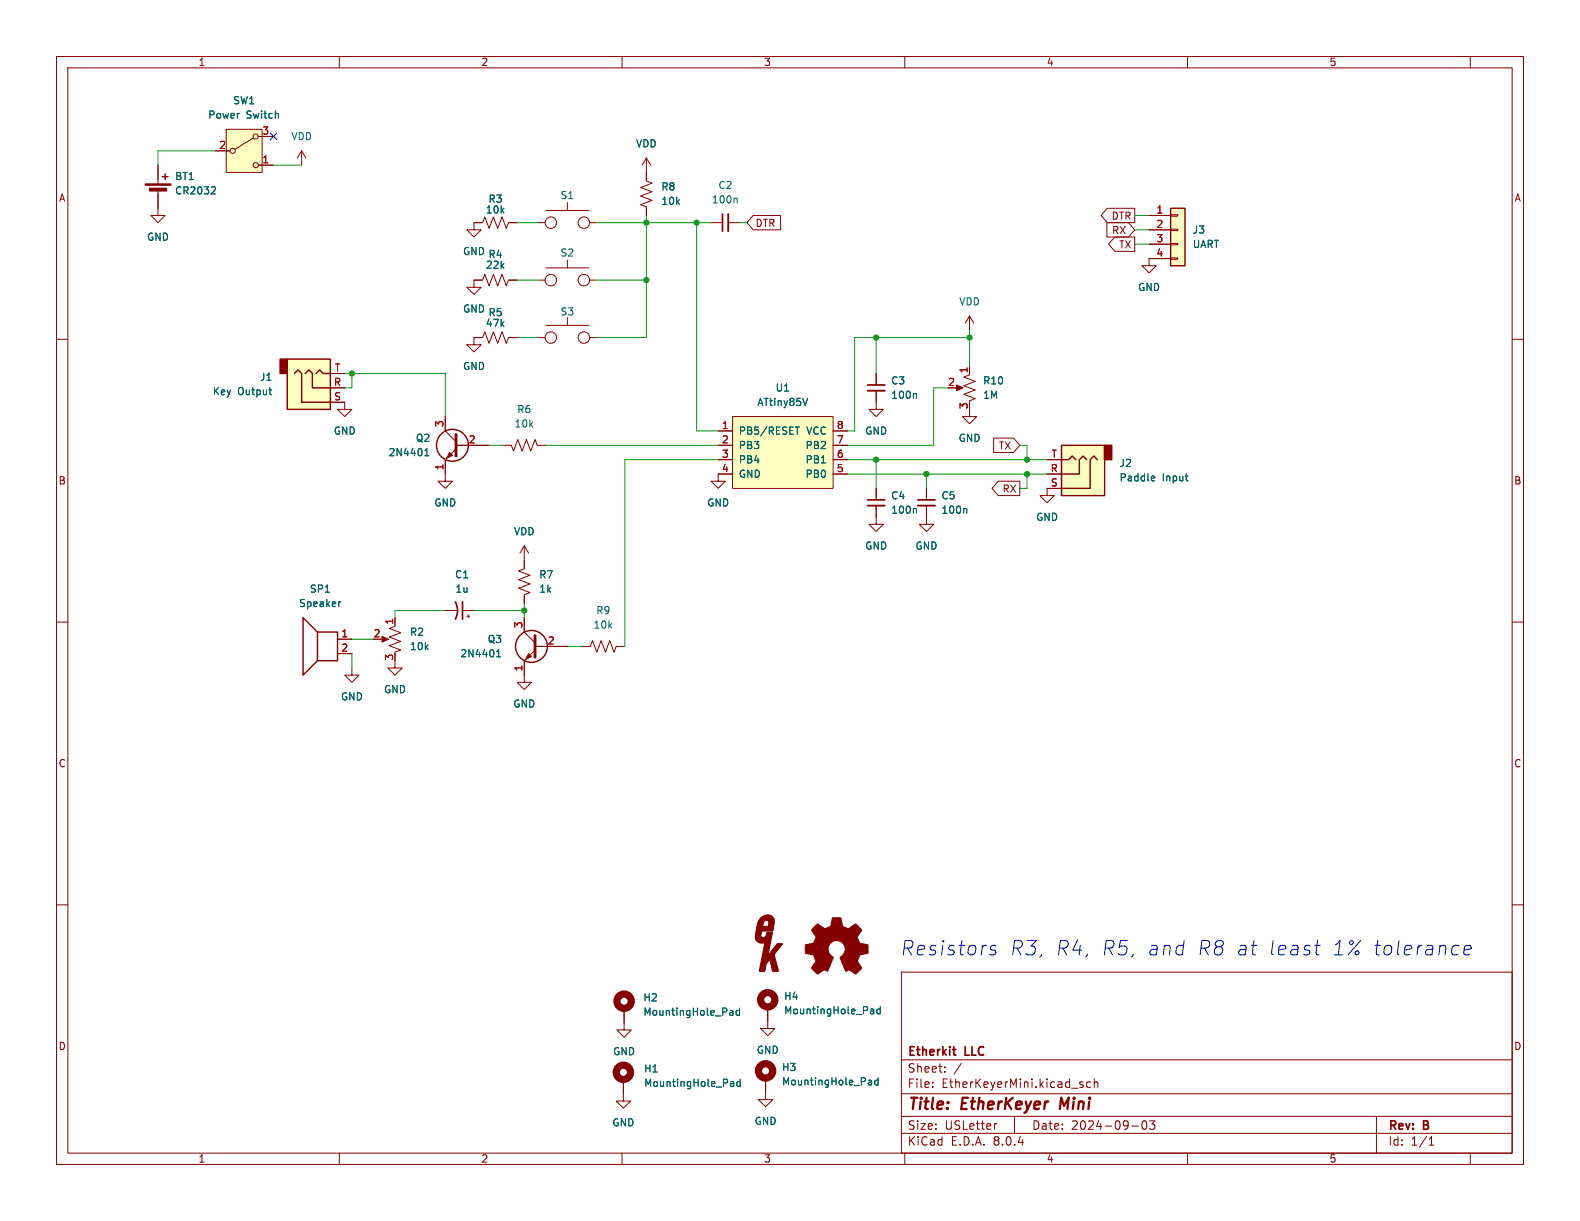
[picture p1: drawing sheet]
<svg xmlns="http://www.w3.org/2000/svg" width="279mm" height="216mm" viewBox="0 0 279 216" stroke-linecap="round" stroke-linejoin="round" font-family="sans-serif">
<g fill="none" stroke="#840000" stroke-width=".18">
<path d="M10 10h259.4v195.9h-259.4zM12 12h255.4v191.9h-255.4zM60 10v2M110 10v2M160 10v2M210 10v2M260 10v2M114.3 27.9v4.1l1 .4-2 .7 2 .8-2 .8 2 .7-2 .8 1 .4v1.5M114.3 27.9l-.8 1.3M114.3 27.9l.8 1.3M125.7 39.4h2.1M128.8 39.4h2"/>
<path d="M10 60h2M267.4 60h2M88.9 78.7h1.5l.4 1.1 .8-2.1 .7 2.1 .8-2.1 .8 2.1 .7-2.1 .4 1h1.5M154.9 69.1v3.3h1.3l-1.3 1.3-1.2-1.3h1.2M154.9 66v2.1M78.7 83.8v1.3h-1.2l1.2 1.3 1.3-1.3h-1.3M92.7 96.5v4.1l-1 .4 2 .7-2 .8 2 .8-2 .7 2 .8-1 .4v1.5M92.7 96.5l.8 1.3M92.7 96.5l-.8 1.3M127 83.8v1.3h1.3l-1.3 1.3-1.3-1.3h1.3M154.9 89.4v3.3h1.3l-1.3 1.3-1.2-1.3h1.2M154.9 86.4v2"/>
<path d="M163.8 89.4v3.3h1.3l-1.3 1.3-1.2-1.3h1.2M163.8 86.4v2M10 110h2M69.8 116.8v1.3h1.3l-1.3 1.3-1.2-1.3h1.2M78.7 108h2.1M81.8 108h2M82.5 109h.6M82.8 108.7v.5M92.7 109.2v2.6l1.9 1.9M94.6 114.9l-1.9 1.9v2.6M94.6 114.3h5.7M102.9 114.3h1.5l.4-1 .7 2 .8-2 .8 2 .7-2 .8 2 .4-1h1.5"/>
<path d="M267.4 110h2M10 160h2M267.4 160h2M110.4 178.3v2.5M135.8 178.1v3.8h1.2l-1.2 1.2-1.3-1.2h1.3M159.4 171.9h108v32h-108zM110.2 190.9v3.8h1.3l-1.3 1.3-1.2-1.3h1.2M135.4 190.6v3.8h1.3l-1.3 1.3-1.3-1.3h1.3M159.4 197.4h108M159.4 193.4h108M159.4 187.4h108M164.9 192.1v.2"/>
<path d="M164.9 191.4v.1M167.1 189.4v.2M167.1 188.7v.1M170 188l-1.3 1.9M176.3 198.7l-.3 .1M179.4 197.4v3M191.1 191.8l.4 .1 .1 .2-.2 .2h-.3M191.1 191.3l.4 .1M192.9 191.4l-.5-.1-.3 .3v.4l.2 .2h.6M193.5 191.4l.2-.1 .4 .1v.9M193.5 190.8v1.5M200.1 199.1h1.2"/>
<path d="M202.1 198.3l.2-.1a.81 .81 0 0 1 .6 .6 .81 .81 0 0 1-.3 .8l-.2 .1a.81 .81 0 0 1-.3-1.4zM203.3 198.2h.9l-.5 .6 .4 .1v.6l-.2 .2h-.4l-.2-.2M243.4 197.4v6.5M60 203.9v2M110 203.9v2M159.4 200.4h108M160 203.9v2M210 203.9v2M252.7 202.5h.9M252.7 201.4l.4-.4v1.5M260 203.9v2"/>
</g>
<path d="M187.7 194.1l-.3 2" fill="none" stroke="#840000" stroke-width=".4"/>
<path d="M127.8 37.8v3.1M153.4 68.1h3.1M153.4 88.4h3.1M162.3 88.4h3.1M80.5 106.4a3.2 3.2 0 0 1 0 3.1M81.8 106.4v3.1M168.5 185.6h.5M168.7 186.5l.3 .1" fill="none" stroke="#840000" stroke-width=".3"/>
<g fill="#840000" stroke="#840000" stroke-width=".18">
<path d="M144 163.9l.6-.5 .9 .6a.62 .62 0 0 0 1 0l.2-.1a1.62 1.62 0 0 0 .4-1.4l.1-.2h1.5l.2 .8a.74 .74 0 0 0 .6 .9l.5 .2 1.3-.8 1.1 1-.4 .7a.75 .75 0 0 0-.2 1.2l.2 .5 1.5 .3v1.5l-1.4 .2-.1 .2a1.23 1.23 0 0 0-.3 1.2l.7 1-.1 .1-1 .9-.8-.5a.54 .54 0 0 0-.9 0l-1-2.3a2.33 2.33 0 0 0 .8-2 1.54 1.54 0 0 0-2.5-.7 1.54 1.54 0 0 0 .5 2.6l-1.1 2.4a.69 .69 0 0 0-1.1 .2l-.6 .3-1.1-1 .8-1.2-.2-.6a.71 .71 0 0 0-.9-.7l-.8-.2v-1.4l.5-.1a1.11 1.11 0 0 0 1.2-.7 .72 .72 0 0 0-.2-1.2l-.4-.7z"/>
<path d="M134.5 162.3a1.34 1.34 0 0 1 1.4-.6 1.34 1.34 0 0 1 1 1l-.2 1.9h-2l-.1 .4a.5 .5 0 0 0 .3 .8 .5 .5 0 0 0 .6-.5l.1-.4h1l-.8 4 1.7-2h.9l-.9 1.2a.93 .93 0 0 0-.5 1l.7 2.6-1.1 .1-.5-2.1a2.4 2.4 0 0 0-.8 1.6l-.1 .5-.9-.1 .9-4.9a1.34 1.34 0 0 1-1.6-1.7l.3-1.3h1.9a.68 .68 0 0 0-.1-1.1 .99 .99 0 0 0-.8 1.1h-1l.2-.9z"/>
<path d="M93.5 115.6l.5 .5-1 .5z"/>
</g>
<g fill="none" stroke="#840000" stroke-width="1.3">
<circle cx="110.4" cy="177" r="1.27"/>
<circle cx="135.8" cy="176.8" r="1.27"/>
<circle cx="110.2" cy="189.6" r="1.27"/>
<circle cx="135.4" cy="189.4" r="1.27"/>
</g>
<g fill="none" stroke="#006464" stroke-width=".18">
<path d="M130.2 35l.2 .2v.7M161.9 69.6l.2 .2v.6M161.9 89.9l.2 .2v.7M170.8 89.9l.2 .2v.7M87.8 116.1h.7M87.8 115.2l.4-.3v1.2M129.2 178.7h.4v.8M129.6 179.5h-.4M129.6 179h-.4M130.8 178.7h-.4l-.2 .2 .1 .6h.5M130.8 178.3v1.2M154.1 178.4l.4 .1v.8"/>
<path d="M154.5 179.2l-.4 .1M154.5 178.7l-.4 .1M155.7 178.5l-.4-.1-.2 .3 .1 .5h.5M155.7 178v1.3M129.3 191.2l.4 .1v.8M129.7 192l-.4 .1M129.7 191.6h-.4M130.9 191.3l-.4-.1-.2 .3 .1 .5h.5M130.9 190.8v1.3M153.7 191l.4 .1v.7M154.1 191.8h-.4M154.1 191.3l-.4 .1"/>
<path d="M155.3 191.1l-.4-.1-.2 .2 .1 .6h.5M155.3 190.6v1.2"/>
</g>
<path d="M128.8 37.8v3.1M153.4 69.1h3.1M153.4 89.4h3.1M162.3 89.4h3.1" fill="none" stroke="#840000" stroke-width=".33"/>
<path d="M94.6 112.4v3.8" fill="none" stroke="#840000" stroke-width=".51"/>
<circle cx="94" cy="114.3" r="2.82" fill="none" stroke="#840000" stroke-width=".25"/>
<path d="M50.8 63.5h7.6v8.9h-7.6z" fill="#ffffc2"/>
<path d="M49.5 63.5h1.3v2.5h-1.3z" fill="#840000" stroke="#840000" stroke-width=".25"/>
<path d="M50.8 63.5h7.6v8.9h-7.6zM52.1 66l.6-.6 .6 .6v5.1h5.1M54 66l.6-.6 .6 .6v2.6h3.2M55.9 66l.6-.6 .6 .6h1.3M56.1 111.8h3.6v5h-3.6zM56.1 111.8l-2.5-2.6v10.2l2.5-2.6" fill="none" stroke="#840000" stroke-width=".25"/>
<g fill="none" stroke="#840000" stroke-width=".18">
<path d="M95.2 39.4h1.2M96.5 37.2h7.6M100.3 35.8v1.4M104.3 39.4h1.1M95.2 49.5h1.2M95.2 59.7h1.2M96.5 47.4h7.6M96.5 57.5h7.6M100.3 46v1.4M100.3 56.1v1.4M104.3 49.5h1.1M104.3 59.7h1.1"/>
<path d="M58.4 68.6h2.6M58.4 71.1h2.6M58.4 66h2.6M59.7 113h2.5M59.7 115.6h2.5M62.2 118.1v1.3h1.3l-1.3 1.3-1.2-1.3h1.2M110.4 180.8v1.3h1.2l-1.2 1.3-1.3-1.3h1.3"/>
<circle cx="97.4" cy="39.4" r="1.02"/>
<circle cx="103.3" cy="39.4" r="1.02"/>
<circle cx="97.4" cy="59.7" r="1.02"/>
<circle cx="97.4" cy="49.5" r="1.02"/>
<circle cx="103.3" cy="59.7" r="1.02"/>
<circle cx="103.3" cy="49.5" r="1.02"/>
</g>
<path d="M47.5 68.9h.5M47.9 69.8h.1M60.3 106.4l-.3 .1" fill="none" stroke="#006464" stroke-width=".18"/>
<path d="M129.5 73.7h17.8v12.7h-17.8z" fill="#ffffc2"/>
<g fill="none" stroke="#840000" stroke-width=".18">
<path d="M27.9 33.5v4.6h-1.2l1.2 1.3 1.3-1.3h-1.3M27.9 29.2v3.3M53.3 26.7l-.7 1.2M53.3 26.7v2.5M53.3 26.7l.8 1.2M91.4 59.7h-1.5l-.4 1-.7-2-.8 2-.8-2-.7 2-.8-2-.4 1h-1.5v1.3h1.3l-1.3 1.2-1.3-1.2h1.3M171.4 55.9l-.7 1.3M171.4 55.9v2.5M171.4 55.9l.8 1.3M78.7 73.7v2.5l1.9 1.9M80.6 79.4l-1.9 1.9v2.5M80.6 78.7h5.8"/>
<path d="M127 76.2h2.5M127 78.7h2.5M129.5 73.7h17.8v12.7h-17.8zM147.3 76.2h2.6M147.3 78.7h2.6M127 81.3h2.5M127 83.8h2.5M147.3 81.3h2.6M147.3 83.8h2.6M67.3 113h1M69.8 110.7l-1 .4 2.1 .8-2.1 .7 2.1 .8-2.1 .8 2.1 .7-1.1 .4v.3M69.8 109.2v1.3"/>
</g>
<path d="M37.9 33l.2 .3-.1 .3-.7 .7h.8M75.1 79.7l.4-.4v1.3M140.6 75.5h.8M141 75.5v1.3M142.8 70.4l-.4 1.3M75.1 80.6h.7" fill="none" stroke="#006464" stroke-width=".18"/>
<g fill="#840000" stroke="#840000" stroke-width=".18">
<path d="M67.6 112.5l1.1 .5-1.1 .5z"/>
<path d="M79.5 80l.5 .5-1 .5z"/>
<path d="M25.7 32.5h4.5v.3h-4.5z"/>
<path d="M26.4 33.3h3.1v.5h-3.1z"/>
</g>
<path d="M80.6 76.8v3.8" fill="none" stroke="#840000" stroke-width=".51"/>
<g fill="none" stroke="#840000" stroke-width=".25">
<path d="M28.7 31.2h1M29.2 30.7v1.1"/>
<circle cx="80" cy="78.7" r="2.82"/>
</g>
<path d="M40 22.9h6.4v7.6h-6.4z" fill="#ffffc2"/>
<g fill="none" stroke="#840000" stroke-width=".18">
<path d="M38.1 26.7h2.5M40 22.9h6.4v7.6h-6.4zM44.8 24.4l-3.3 2M45.7 29.2h2.6M45.7 24.1h2.6"/>
<circle cx="41.1" cy="26.7" r=".46"/>
<circle cx="45.2" cy="24.1" r=".46"/>
<circle cx="45.2" cy="29.2" r=".46"/>
</g>
<path d="M187.7 78.7h7.6v8.9h-7.6z" fill="#ffffc2"/>
<path d="M195.3 78.7h1.3v2.6h-1.3z" fill="#840000" stroke="#840000" stroke-width=".25"/>
<path d="M187.7 78.7h7.6v8.9h-7.6zM187.7 81.3h1.3l.6-.7 .6 .7M192.2 81.3l-.7-.7-.6 .7v2.5h-3.2M194.1 81.3l-.7-.7-.6 .7v5.1h-5.1" fill="none" stroke="#840000" stroke-width=".25"/>
<path d="M91.4 39.4h-1.5l-.4 1-.7-2-.8 2-.8-2-.7 2-.8-2-.4 1h-1.5v1.2h1.3l-1.3 1.3-1.3-1.3h1.3M83.8 49.5h1.5l.4-1 .8 2 .7-2 .8 2 .8-2 .7 2 .4-1h1.5M61 71.1v1.3h-1.3l1.3 1.3 1.2-1.3h-1.2M168.9 68.6h1M171.4 66.3l-1 .4 2.1 .7-2.1 .8 2.1 .8-2.1 .7 2.1 .8-1.1 .4v.2M171.4 72.4v1.3h1.3l-1.3 1.2-1.2-1.2h1.2M171.4 64.8v1.2M185.2 83.8h2.5M185.2 81.3h2.5M187.7 86.4h-2.5v1.2h1.2l-1.2 1.3-1.3-1.3h1.3M92.7 119.4v1.3h1.3l-1.3 1.2-1.3-1.2h1.3" fill="none" stroke="#840000" stroke-width=".18"/>
<path d="M203.8 84.2h.3l.1 .3-.6 .1M204.1 85h-.3M209.6 84.2h.5M210 85h.1" fill="none" stroke="#006464" stroke-width=".18"/>
<path d="M169.2 68.1l1.1 .5-1.1 .5z" fill="#840000" stroke="#840000" stroke-width=".18"/>
<path d="M207 36.8h2.5v10.2h-2.5z" fill="#ffffc2"/>
<g fill="none" stroke="#840000" stroke-width=".18">
<path d="M27.9 29.2v2.6M27.9 34.3v2.5M38.1 26.7h2.5M45.7 29.2h2.6M45.7 24.1h2.6M83.8 39.4h1.3M90.2 39.4h1.2M114.3 30.5v1.3M114.3 36.8v1.3M133.2 38.1h4.8v2.5h-4.8l-1.1-1.2zM195.7 39.4h3.8l1.2 1.2-1.2 1.3h-3.8zM195.8 36.8h4.9v2.6h-4.9l-1.1-1.3z"/>
<path d="M203.2 38.1h3.8M207 38h1.3v.2h-1.3zM83.8 59.7h1.3M85.1 49.5h-1.3v1.3h1.3l-1.3 1.3-1.3-1.3h1.3M90.2 49.5h1.2M90.2 59.7h1.2M197.1 41.9h3.6v2.6h-3.6l-1.1-1.3zM203.2 40.6h3.8M203.2 43.2h3.8M207 45.6h1.3v.2h-1.3zM207 43.1h1.3v.2h-1.3zM207 40.5h1.3v.3h-1.3z"/>
<path d="M207 45.7h-3.8v1.3h1.3l-1.3 1.3-1.3-1.3h1.3M58.4 68.6h2.6M58.4 71.1h2.6M58.4 66h2.6M78.7 73.7v2.5M80.6 78.7h5.8M127 76.2h2.5M127 78.7h2.5M147.3 76.2h2.6M147.3 78.7h2.6M154.9 66v2.1M154.9 69.1v2"/>
<path d="M171.4 64.8v1.2M175.7 77.5h3.5l1.1 1.2-1.1 1.3h-3.5zM78.7 81.3v2.5M92.7 99.1v1.2M127 83.8h2.5M127 81.3h2.5M147.3 83.8h2.6M147.3 81.3h2.6M154.9 86.4v2M154.9 89.4v2M163.8 86.4v2M163.8 89.4v2"/>
<path d="M176.5 85.1h3.8v2.5h-3.8l-1.1-1.2zM185.2 83.8h2.5M185.2 86.4h2.5M185.2 81.3h2.5M59.7 113h2.5M59.7 115.6h2.5M69.8 109.2v1.3M78.7 108h2.1M81.8 108h2M92.7 105.4v1.3M92.7 109.2v2.6M92.7 116.8v2.6"/>
<path d="M94.6 114.3h5.7M110.4 178.3v2.5M135.8 178.1v2.5M110.2 190.9v2.5M135.4 190.6v2.6"/>
</g>
<path d="M207 36.8h2.5v10.2h-2.5z" fill="none" stroke="#840000" stroke-width=".25"/>
<path d="M175.2 167.9l.8 .2 .1 .3-.1 .3-.8 .1M175.3 167.3l.3-.1 .5 .1M232.5 167.2h1M233 168.8h.3M258.9 168l1.2-.2v-.5l-.7-.1-.4 .3-.2 1 .1 .2 .3 .1 .7-.1" fill="none" stroke="#0000c2" stroke-width=".18"/>
<g fill="none" stroke="#009600" stroke-width=".18">
<path d="M38.1 26.7h-10.2v2.5M48.3 29.2h5M91.4 39.4h3.8M105.4 39.4h20.3M114.3 38.1v21.6h-8.9M123.2 39.4v36.8h3.8M130.8 39.4h1.3M200.7 38.1h2.5M91.4 59.7h3.8M91.4 49.5h3.8M105.4 49.5h8.9M154.9 59.7v6.3"/>
<path d="M171.4 59.7h-20.3v16.5h-1.2M171.4 58.4v6.4M200.7 43.2h2.5M200.7 40.6h2.5M61 66h17.7v7.7M62.2 66v2.6h-1.2M86.4 78.7h2.5M96.5 78.7h30.5M167.6 68.6h-2.5v10.1h-15.2M180.3 78.7h1.3v2.6M127 81.3h-16.5v33M149.9 83.8h35.3"/>
<path d="M149.9 81.3h35.3M154.9 81.3v5.1M163.8 83.8v2.6M181.6 83.8v2.6h-1.3M62.2 115.6v2.5M62.2 113h3.8M78.7 108h-8.9v1.2M83.8 108h8.9M92.7 106.7v2.5M100.3 114.3h2.6"/>
</g>
<path d="M47.8 23.5l1.2 1.2M49 23.5l-1.2 1.2" fill="none" stroke="#000084" stroke-width=".18"/>
<g fill="none" stroke="#006464" stroke-width=".18">
<path d="M37.9 33l.2 .3-.1 .3-.7 .7h.8M47.5 68.9h.5M47.9 69.8h.1M75.1 79.7l.4-.4v1.3M140.6 75.5h.8M141 75.5v1.3M142.8 70.4l-.4 1.3M161.9 69.6l.2 .2v.6M75.1 80.6h.7M161.9 89.9l.2 .2v.7M170.8 89.9l.2 .2v.7M203.8 84.2h.3l.1 .3-.6 .1"/>
<path d="M204.1 85h-.3M209.6 84.2h.5M210 85h.1M60.3 106.4l-.3 .1M87.8 116.1h.7M87.8 115.2l.4-.3v1.2M129.2 178.7h.4v.8M129.6 179.5h-.4M129.6 179h-.4M130.8 178.7h-.4l-.2 .2 .1 .6h.5M130.8 178.3v1.2M154.1 178.4l.4 .1v.8"/>
<path d="M154.5 179.2l-.4 .1M154.5 178.7l-.4 .1M155.7 178.5l-.4-.1-.2 .3 .1 .5h.5M155.7 178v1.3M129.3 191.2l.4 .1v.8M129.7 192l-.4 .1M129.7 191.6h-.4M130.9 191.3l-.4-.1-.2 .3 .1 .5h.5M130.9 190.8v1.3M153.7 191l.4 .1v.7M154.1 191.8h-.4M154.1 191.3l-.4 .1"/>
<path d="M155.3 191.1l-.4-.1-.2 .2 .1 .6h.5M155.3 190.6v1.2"/>
</g>
<g fill="#009600" stroke="#009600" stroke-width=".18">
<circle cx="163.8" cy="83.8" r=".46"/>
<circle cx="154.9" cy="81.3" r=".46"/>
<circle cx="181.6" cy="83.8" r=".46"/>
<circle cx="181.6" cy="81.3" r=".46"/>
<circle cx="154.9" cy="59.7" r=".46"/>
<circle cx="171.4" cy="59.7" r=".46"/>
<circle cx="123.2" cy="39.4" r=".46"/>
<circle cx="114.3" cy="39.4" r=".46"/>
<circle cx="114.3" cy="49.5" r=".46"/>
<circle cx="92.7" cy="108" r=".46"/>
<circle cx="62.2" cy="66" r=".46"/>
</g>
<g font-size="3.5" fill="#0000c2">
<text x="159.3" y="169.2">Resistors</text>
<text x="178.6" y="169.2">R3,</text>
<text x="186.7" y="169.2">R4,</text>
<text x="194.7" y="169.2">R5,</text>
<text x="202.8" y="169.2">and</text>
<text x="211.5" y="169.2">R8 at least</text>
<text x="235.2" y="169.2">1% tolerance</text>
</g>
<g font-size="2.8" fill="#840000">
<text x="160.4" y="196.8">Title:</text>
<text x="170.1" y="196.8">EtherKeyer</text>
<text x="188.3" y="196.8">Mini</text>
</g>
<g font-size="2.1" fill="#840000">
<text x="160.4" y="189.9">Sheet:</text>
<text x="160.4" y="187.1">Etherkit</text>
<text x="170.7" y="187.1">LLC</text>
<text x="160.4" y="192.6">File:</text>
<text x="166.5" y="192.6">EtherKeyerMini.kicad_sch</text>
<text x="160.4" y="202.8">KiCad</text>
<text x="160.4" y="200">Size:</text>
<text x="167.1" y="200">USLetter</text>
<text x="168.1" y="202.8">E.D.A.</text>
<text x="175.7" y="202.8">8.0.4</text>
<text x="182.4" y="200">Date:</text>
<text x="189.4" y="200">2024-09-03</text>
<text x="245.4" y="200.2">Rev:</text>
<text x="245.4" y="202.8">Id:</text>
<text x="249.5" y="202.8">1/1</text>
<text x="251.8" y="200.2">B</text>
</g>
<g font-size="1.8" fill="#840000">
<text x="35" y="11.9">1</text>
<text x="85" y="11.9">2</text>
<text x="135" y="11.9">3</text>
<text x="185" y="11.9">4</text>
<text x="235" y="11.9">5</text>
<text x="10.3" y="35.9">A</text>
<text x="267.7" y="35.9">A</text>
<text x="133.5" y="40.3">DTR</text>
<text x="196.5" y="39.1">DTR</text>
<text x="196.5" y="41.6">RX</text>
<text x="197.8" y="44.1">TX</text>
<text x="176.5" y="79.7">TX</text>
<text x="10.3" y="85.9">B</text>
<text x="177.2" y="87.3">RX</text>
<text x="267.7" y="85.9">B</text>
<text x="10.3" y="135.9">C</text>
<text x="267.7" y="135.9">C</text>
<text x="10.3" y="185.9">D</text>
<text x="267.7" y="185.9">D</text>
<text x="35" y="205.8">1</text>
<text x="85" y="205.8">2</text>
<text x="135" y="205.8">3</text>
<text x="185" y="205.8">4</text>
<text x="235" y="205.8">5</text>
</g>
<g font-size="1.8" fill="#006464">
<text x="36.7" y="21.2">Power</text>
<text x="41.1" y="18.6">SW1</text>
<text x="43.5" y="21.2">Switch</text>
<text x="51.4" y="25">VDD</text>
<text x="112.4" y="26.3">VDD</text>
<text x="30.9" y="32">BT1</text>
<text x="30.9" y="34.6">CR2032</text>
<text x="99" y="35.4">S1</text>
<text x="116.8" y="33.9">R8</text>
<text x="126.9" y="33.6">C2</text>
<text x="85.8" y="37.9">10k</text>
<text x="86.3" y="36">R3</text>
<text x="116.8" y="36.4">10k</text>
<text x="125.8" y="36.2">100n</text>
<text x="210.8" y="41.5">J3</text>
<text x="25.9" y="42.8">GND</text>
<text x="81.8" y="45.3">GND</text>
<text x="85.8" y="47.7">22k</text>
<text x="86.3" y="45.8">R4</text>
<text x="99" y="45.6">S2</text>
<text x="210.8" y="44">UART</text>
<text x="201.2" y="51.7">GND</text>
<text x="81.8" y="55.5">GND</text>
<text x="85.8" y="58">47k</text>
<text x="86.3" y="56.1">R5</text>
<text x="99" y="56">S3</text>
<text x="169.5" y="54.2">VDD</text>
<text x="81.8" y="65.6">GND</text>
<text x="37.5" y="70.1">Key</text>
<text x="42" y="70.1">Output</text>
<text x="45.9" y="67.5">J1</text>
<text x="133.8" y="72">ATtiny85V</text>
<text x="137.1" y="69.4">U1</text>
<text x="157.5" y="68.2">C3</text>
<text x="157.5" y="70.7">100n</text>
<text x="173.7" y="70.7">1M</text>
<text x="173.7" y="68.2">R10</text>
<text x="58.9" y="77.1">GND</text>
<text x="90.9" y="75.8">10k</text>
<text x="91.4" y="73.3">R6</text>
<text x="130.6" y="77.1">PB5/RESET</text>
<text x="142.5" y="77.1">VCC</text>
<text x="152.9" y="77.1">GND</text>
<text x="68.6" y="80.9">2N4401</text>
<text x="73.4" y="78.3">Q2</text>
<text x="130.6" y="79.6">PB3</text>
<text x="130.6" y="82.1">PB4</text>
<text x="142.4" y="82.1">PB1</text>
<text x="142.4" y="79.6">PB2</text>
<text x="169.4" y="78.3">GND</text>
<text x="197.9" y="82.8">J2</text>
<text x="76.7" y="89.8">GND</text>
<text x="125" y="89.8">GND</text>
<text x="130.6" y="84.7">GND</text>
<text x="142.4" y="84.7">PB0</text>
<text x="157.5" y="88.5">C4</text>
<text x="166.4" y="88.5">C5</text>
<text x="197.9" y="85.3">Paddle</text>
<text x="205.5" y="85.3">Input</text>
<text x="90.8" y="94.8">VDD</text>
<text x="157.5" y="91">100n</text>
<text x="166.4" y="91">100n</text>
<text x="183.1" y="92.3">GND</text>
<text x="152.9" y="97.4">GND</text>
<text x="161.8" y="97.4">GND</text>
<text x="52.8" y="107.5">Speaker</text>
<text x="54.7" y="105">SP1</text>
<text x="80.4" y="102.5">C1</text>
<text x="80.4" y="105">1u</text>
<text x="95.3" y="102.5">R7</text>
<text x="95.3" y="105">1k</text>
<text x="72.4" y="112.6">R2</text>
<text x="86.1" y="113.9">Q3</text>
<text x="104.9" y="111.4">10k</text>
<text x="105.3" y="108.8">R9</text>
<text x="72.4" y="115.2">10k</text>
<text x="81.3" y="116.4">2N4401</text>
<text x="60.2" y="124.1">GND</text>
<text x="67.8" y="122.8">GND</text>
<text x="90.7" y="125.3">GND</text>
<text x="113.7" y="177.3">H2</text>
<text x="113.7" y="179.8">MountingHole_Pad</text>
<text x="138.6" y="177">H4</text>
<text x="138.6" y="179.6">MountingHole_Pad</text>
<text x="108.3" y="186.8">GND</text>
<text x="113.8" y="189.8">H1</text>
<text x="133.7" y="186.5">GND</text>
<text x="138.2" y="189.6">H3</text>
<text x="113.8" y="192.4">MountingHole_Pad</text>
<text x="138.2" y="192.1">MountingHole_Pad</text>
<text x="108.2" y="199.4">GND</text>
<text x="133.3" y="199.1">GND</text>
</g>
<g font-size="1.8" fill="#a90000">
<text x="46.3" y="23.9">3</text>
<text x="38.7" y="26.4">2</text>
<text x="46.3" y="29">1</text>
<text x="204.4" y="37.8">1</text>
<text x="204.4" y="40.4">2</text>
<text x="204.4" y="42.9">3</text>
<text x="204.4" y="45.5">4</text>
<text x="59.1" y="65.8">T</text>
<text x="59" y="68.3">R</text>
<text x="59" y="70.9">S</text>
<text x="167.6" y="68.3">2</text>
<text x="171.2" y="66.1" transform="rotate(-90 171.2 66.1)">1</text>
<text x="78.5" y="75.6" transform="rotate(-90 78.5 75.6)">3</text>
<text x="127.6" y="75.9">1</text>
<text x="147.9" y="75.9">8</text>
<text x="171.2" y="72.5" transform="rotate(-90 171.2 72.5)">3</text>
<text x="78.5" y="83.3" transform="rotate(-90 78.5 83.3)">1</text>
<text x="82.8" y="78.5">2</text>
<text x="127.6" y="78.5">2</text>
<text x="127.6" y="81">3</text>
<text x="127.6" y="83.6">4</text>
<text x="147.9" y="83.6">5</text>
<text x="147.9" y="81">6</text>
<text x="147.9" y="78.5">7</text>
<text x="185.7" y="83.6">R</text>
<text x="185.9" y="81">T</text>
<text x="185.7" y="86.1">S</text>
<text x="60.3" y="112.8">1</text>
<text x="66" y="112.8">2</text>
<text x="69.6" y="110.6" transform="rotate(-90 69.6 110.6)">1</text>
<text x="92.5" y="111.2" transform="rotate(-90 92.5 111.2)">3</text>
<text x="60.3" y="115.3">2</text>
<text x="69.6" y="116.9" transform="rotate(-90 69.6 116.9)">3</text>
<text x="92.5" y="118.8" transform="rotate(-90 92.5 118.8)">1</text>
<text x="96.8" y="114">2</text>
</g>
</svg>
